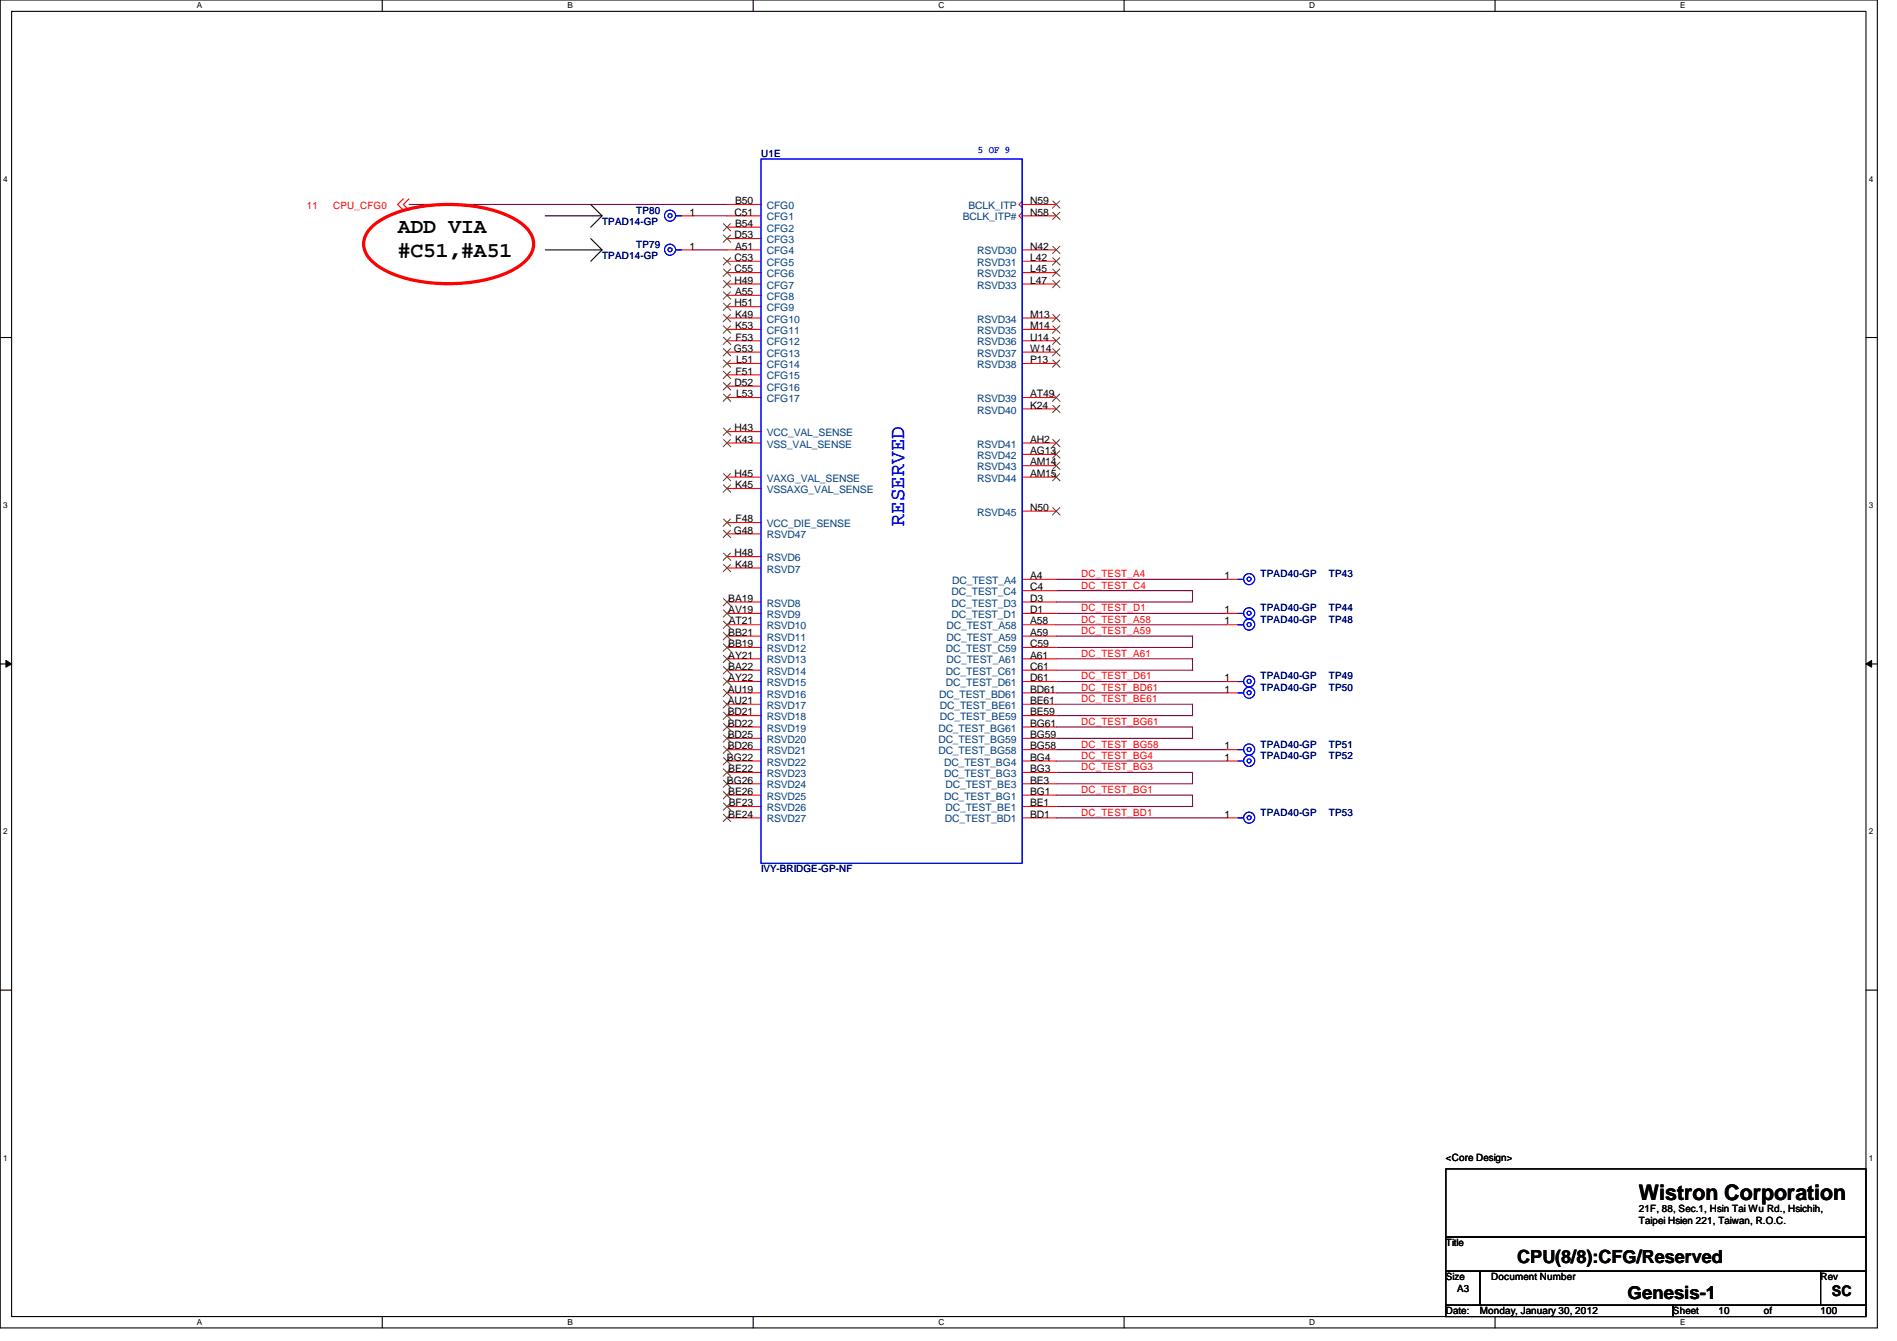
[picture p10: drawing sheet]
<svg xmlns="http://www.w3.org/2000/svg" width="297mm" height="210mm" viewBox="0 0 297 210" stroke-linecap="round" stroke-linejoin="round" font-family="sans-serif">
<path d="M0 0h294v207.9h-294zM1.8 1.8h290.4v204.3h-290.4z" fill="none" stroke="#000" stroke-width=".17"/>
<g fill="#fff">
<path d="M30.8 .2h.8v1.4h-.8z"/>
<path d="M30.8 206.2h.8v1.4h-.8z"/>
</g>
<path d="M59.9 0v1.8M59.9 206.1v1.8" fill="none" stroke="#000" stroke-width=".17"/>
<g fill="#fff">
<path d="M88.9 .2h.8v1.4h-.8z"/>
<path d="M88.9 206.2h.8v1.4h-.8z"/>
</g>
<path d="M117.9 0v1.8M117.9 206.1v1.8" fill="none" stroke="#000" stroke-width=".17"/>
<g fill="#fff">
<path d="M146.9 .2h.9v1.4h-.9z"/>
<path d="M146.9 206.2h.9v1.4h-.9z"/>
</g>
<path d="M176 0v1.8M176 206.1v1.8" fill="none" stroke="#000" stroke-width=".17"/>
<g fill="#fff">
<path d="M205 .2h.9v1.4h-.9z"/>
<path d="M205 206.2h.9v1.4h-.9z"/>
</g>
<path d="M234.1 0v1.8M234.1 206.1v1.8" fill="none" stroke="#000" stroke-width=".17"/>
<g fill="#fff">
<path d="M263.1 .2h.8v1.4h-.8z"/>
<path d="M263.1 206.2h.8v1.4h-.8z"/>
<path d="M.5 27.3h.7v1.4h-.7z"/>
<path d="M292.6 27.3h.7v1.4h-.7z"/>
<path d="M.5 78.4h.7v1.4h-.7z"/>
<path d="M292.6 78.4h.7v1.4h-.7z"/>
</g>
<path d="M0 52.8h1.8M292.2 52.8h1.8" fill="none" stroke="#000" stroke-width=".17"/>
<g fill="#fff">
<path d="M.5 129.5h.7v1.4h-.7z"/>
<path d="M292.6 129.5h.7v1.4h-.7z"/>
</g>
<path d="M0 103.9h1.8M292.2 103.9h1.8" fill="none" stroke="#000" stroke-width=".17"/>
<path d="M.9 103.4l.9 .5-.9 .5zM292.2 103.9l.9-.5v1z" fill="#000"/>
<path d="M.9 103.4l.9 .5-.9 .5zM292.2 103.9l.9-.5v1z" fill="none" stroke="#000" stroke-width=".16"/>
<g fill="#fff">
<path d="M.5 180.5h.7v1.4h-.7z"/>
<path d="M292.6 180.5h.7v1.4h-.7z"/>
</g>
<g fill="none" stroke="#000" stroke-width=".17">
<path d="M85.4 33.8h8.9M85.4 39.1h8.9M92.5 32l1.8 1.8-1.8 1.8M92.5 37.3l1.8 1.8-1.8 1.8M0 155h1.8M292.2 155h1.8M226.4 183h65.8v10.6h-65.8zM226.4 193.6h65.8v5.4h-65.8zM226.4 199h5.3v5.3h-5.3zM231.7 199h53.4v5.3h-53.4zM285.1 199h7.1v5.3h-7.1zM226.4 204.3h35.6v1.8h-35.6z"/>
<path d="M262 204.3h30.2v1.8h-30.2z"/>
</g>
<g fill="none" stroke="#800040" stroke-width=".17">
<path d="M64 32h49.8M108.5 33.8h5.3M108.5 39.1h5.3M165.4 90.7h26.7M165.4 96h26.7M165.4 97.8h26.7M165.4 92.5h21.3v1.7h-21.3M165.4 99.6h21.3v1.7h-21.3M165.4 106.7h26.7M165.4 108.5h26.7M165.4 117.3h26.7M165.4 119.1h26.7"/>
<path d="M165.4 103.1h21.3v1.8h-21.3M165.4 110.2h21.3v1.8h-21.3M165.4 113.8h21.3v1.8h-21.3M165.4 128h26.7M165.4 120.9h21.3v1.8h-21.3M165.4 124.5h21.3v1.7h-21.3"/>
</g>
<g fill="none" stroke="#f00" stroke-width=".17">
<path d="M63.2 31.1l-.9 .9 .9 .9M64 31.1l-.8 .9 .8 .9M106.7 39.1h1.8M106.7 33.8h1.8M113.8 39.1h5.4M113.8 33.8h5.4M113.8 32h5.4M113.8 35.6h5.4M113.8 37.3h5.4M160.1 31.5l-.5 .5 .5 .5M160.1 33.3l-.5 .5 .5 .5M160.1 39.1h5.3"/>
<path d="M160.1 33.8h5.3M160.1 32h5.3M113.8 40.9h5.4M113.8 42.7h5.4M113.8 44.4h5.4M113.8 46.2h5.4M113.8 48h5.4M113.8 49.8h5.4M113.8 51.6h5.4M113.8 53.3h5.4M113.8 55.1h5.4M113.8 56.9h5.4"/>
<path d="M113.8 58.7h5.4M160.1 40.9h5.3M160.1 42.7h5.3M160.1 44.4h5.3M160.1 49.8h5.3M160.1 51.6h5.3M160.1 53.3h5.3M160.1 55.1h5.3M160.1 56.9h5.3M113.8 60.5h5.4M113.8 62.2h5.4M113.8 67.6h5.4"/>
<path d="M113.8 69.3h5.4M113.8 74.7h5.4M113.8 76.5h5.4M160.1 62.2h5.3M160.1 69.3h5.3M160.1 74.7h5.3M160.1 71.1h5.3M160.1 72.9h5.3M160.1 64h5.3M113.8 97.8h5.4M113.8 99.6h5.4M113.8 96h5.4"/>
<path d="M113.8 94.2h5.4M113.8 81.8h5.4M113.8 87.1h5.4M113.8 88.9h5.4M113.8 83.6h5.4M160.1 90.7h5.3M160.1 97.8h5.3M160.1 99.6h5.3M160.1 92.5h5.3M160.1 96h5.3M160.1 94.2h5.3M160.1 80h5.3"/>
<path d="M192.1 90.7h1.7M192.1 97.8h1.7M192.1 96h1.7M113.8 106.7h5.4M113.8 117.3h5.4M113.8 103.1h5.4M113.8 108.5h5.4M113.8 112h5.4M113.8 110.2h5.4M113.8 119.1h5.4M113.8 115.6h5.4M113.8 113.8h5.4"/>
<path d="M113.8 101.3h5.4M113.8 104.9h5.4M160.1 106.7h5.3M160.1 117.3h5.3M160.1 103.1h5.3M160.1 108.5h5.3M160.1 112h5.3M160.1 110.2h5.3M160.1 119.1h5.3M160.1 115.6h5.3M160.1 113.8h5.3M160.1 101.3h5.3"/>
<path d="M160.1 104.9h5.3M192.1 106.7h1.7M192.1 117.3h1.7M192.1 108.5h1.7M192.1 119.1h1.7M113.8 128h5.4M113.8 126.2h5.4M113.8 122.7h5.4M113.8 124.5h5.4M113.8 120.9h5.4M160.1 128h5.3M160.1 126.2h5.3"/>
<path d="M160.1 122.7h5.3M160.1 124.5h5.3M160.1 120.9h5.3M192.1 128h1.7"/>
</g>
<path d="M58.5 35.3a17.5 17.5 0 0 1 10.1-3.2 23.5 23.5 0 0 1 11.6 2 6.2 6.2 0 0 1 3.3 3.3 3.5 3.5 0 0 1-1.5 3.7 17.6 17.6 0 0 1-10.1 3.3 23.1 23.1 0 0 1-11.6-2.1 6.2 6.2 0 0 1-3.3-3.3 3.5 3.5 0 0 1 1.5-3.7z" fill="none" stroke="#f00" stroke-width=".51"/>
<g fill="none" stroke="#00f" stroke-width=".17">
<path d="M105.8 39.1h.9M105.8 33.8h.9M119.2 24.9h40.9v110.2h-40.9zM193.8 90.7h.9M193.8 97.8h.9M193.8 96h.9M193.8 106.7h.9M193.8 117.3h.9M193.8 108.5h.9M193.8 119.1h.9M193.8 128h.9"/>
<circle cx="104.9" cy="33.8" r=".32"/>
<circle cx="104.9" cy="39.1" r=".32"/>
<circle cx="104.9" cy="39.1" r=".87"/>
<circle cx="104.9" cy="33.8" r=".87"/>
<circle cx="195.6" cy="96" r=".32"/>
<circle cx="195.6" cy="97.8" r=".32"/>
<circle cx="195.6" cy="90.7" r=".32"/>
<circle cx="195.6" cy="97.8" r=".87"/>
<circle cx="195.6" cy="96" r=".87"/>
<circle cx="195.6" cy="90.6" r=".87"/>
<circle cx="195.6" cy="108.4" r=".32"/>
<circle cx="195.6" cy="119.1" r=".32"/>
<circle cx="195.6" cy="106.7" r=".32"/>
<circle cx="195.6" cy="117.3" r=".32"/>
<circle cx="195.6" cy="106.7" r=".87"/>
<circle cx="195.6" cy="117.3" r=".87"/>
<circle cx="195.6" cy="108.4" r=".87"/>
<circle cx="195.6" cy="119.1" r=".87"/>
<circle cx="195.6" cy="128" r=".32"/>
<circle cx="195.6" cy="128" r=".87"/>
</g>
<g fill="none" stroke="#804000" stroke-width=".16">
<path d="M113.3 35l1.1 1.2M113.3 36.8l1.1 1.1M114.4 35l-1.2 1.2M114.4 36.8l-1.2 1.1M164.8 38.6l1.2 1.1M164.8 31.5l1.2 1.1M164.8 33.2l1.2 1.2M165.9 38.6l-1.1 1.1M165.9 31.5l-1.1 1.1M165.9 33.2l-1.1 1.2M113.3 40.3l1.1 1.2M113.3 42.1l1.1 1.2"/>
<path d="M113.3 43.9l1.1 1.1M113.3 45.7l1.1 1.1M113.3 47.5l1.1 1.1M113.3 49.2l1.1 1.2M113.3 51l1.1 1.2M113.3 52.8l1.1 1.1M113.3 54.6l1.1 1.1M113.3 56.3l1.1 1.2M113.3 58.1l1.1 1.2M113.3 59.9l1.1 1.1M114.4 40.3l-1.2 1.2M114.4 42.1l-1.2 1.2"/>
<path d="M114.4 43.9l-1.2 1.1M114.4 45.7l-1.2 1.1M114.4 47.5l-1.2 1.1M114.4 49.2l-1.2 1.2M114.4 51l-1.2 1.2M114.4 52.8l-1.2 1.1M114.4 54.6l-1.2 1.1M114.4 56.3l-1.2 1.2M114.4 58.1l-1.2 1.2M114.4 59.9l-1.2 1.1M164.8 40.3l1.2 1.2M164.8 42.1l1.2 1.2"/>
<path d="M164.8 43.9l1.2 1.1M164.8 49.2l1.2 1.2M164.8 51l1.2 1.2M164.8 52.8l1.2 1.1M164.8 54.6l1.2 1.1M164.8 56.3l1.2 1.2M165.9 43.9l-1.1 1.1M165.9 49.2l-1.1 1.2M165.9 51l-1.1 1.2M165.9 52.8l-1.1 1.1M165.9 40.3l-1.1 1.2M165.9 42.1l-1.1 1.2"/>
<path d="M165.9 54.6l-1.1 1.1M165.9 56.3l-1.1 1.2M113.3 61.7l1.1 1.1M113.3 67l1.1 1.2M113.3 68.8l1.1 1.1M113.3 74.1l1.1 1.2M113.3 75.9l1.1 1.1M114.4 61.7l-1.2 1.1M114.4 67l-1.2 1.2M114.4 68.8l-1.2 1.1M114.4 74.1l-1.2 1.2M114.4 75.9l-1.2 1.1"/>
<path d="M164.8 68.8l1.2 1.1M164.8 70.6l1.2 1.1M164.8 72.3l1.2 1.2M164.8 74.1l1.2 1.2M164.8 79.5l1.2 1.1M164.8 61.7l1.2 1.1M164.8 63.5l1.2 1.1M165.9 68.8l-1.1 1.1M165.9 70.6l-1.1 1.1M165.9 72.3l-1.1 1.2M165.9 74.1l-1.1 1.2M165.9 61.7l-1.1 1.1"/>
<path d="M165.9 63.5l-1.1 1.1M165.9 79.5l-1.1 1.1M113.3 81.2l1.1 1.2M113.3 93.7l1.1 1.1M113.3 95.5l1.1 1.1M113.3 97.2l1.1 1.2M113.3 99l1.1 1.2M113.3 86.6l1.1 1.1M113.3 88.3l1.1 1.2M113.3 83l1.1 1.2M114.4 81.2l-1.2 1.2M114.4 93.7l-1.2 1.1"/>
<path d="M114.4 95.5l-1.2 1.1M114.4 97.2l-1.2 1.2M114.4 99l-1.2 1.2M114.4 86.6l-1.2 1.1M114.4 88.3l-1.2 1.2M114.4 83l-1.2 1.2M113.3 100.8l1.1 1.1M113.3 102.6l1.1 1.1M113.3 104.4l1.1 1.1M113.3 106.1l1.1 1.2M113.3 107.9l1.1 1.2M113.3 109.7l1.1 1.1"/>
<path d="M113.3 111.5l1.1 1.1M113.3 113.2l1.1 1.2M113.3 115l1.1 1.2M113.3 116.8l1.1 1.1M113.3 118.6l1.1 1.1M114.4 100.8l-1.2 1.1M114.4 102.6l-1.2 1.1M114.4 104.4l-1.2 1.1M114.4 106.1l-1.2 1.2M114.4 107.9l-1.2 1.2M114.4 109.7l-1.2 1.1M114.4 111.5l-1.2 1.1"/>
<path d="M114.4 113.2l-1.2 1.2M114.4 115l-1.2 1.2M114.4 116.8l-1.2 1.1M114.4 118.6l-1.2 1.1M113.3 120.4l1.1 1.1M113.3 122.1l1.1 1.2M113.3 123.9l1.1 1.2M113.3 125.7l1.1 1.1M113.3 127.5l1.1 1.1M114.4 120.4l-1.2 1.1M114.4 122.1l-1.2 1.2M114.4 123.9l-1.2 1.2"/>
<path d="M114.4 125.7l-1.2 1.1M114.4 127.5l-1.2 1.1"/>
</g>
<g font-size="3.3">
<text x="62.3" y="36.5">ADD VIA</text>
<text x="62.3" y="40.3">#C51,#A51</text>
<text x="256.6" y="187.9">Wistron Corporation</text>
</g>
<text font-size="3.3" fill="#00f" x="141.6" y="82.3" transform="rotate(-90 141.6 82.3)">RESERVED</text>
<g font-size="2.8">
<text x="237.6" y="197.7">CPU(8/8):CFG/Reserved</text>
<text x="254.8" y="203.4">Genesis-1</text>
</g>
<text font-size="2.3" x="286.8" y="202.9">SC</text>
<g font-size="1.6" fill="#000080">
<text x="119.2" y="24.6">U1E</text>
<text x="94.3" y="35.2">TPAD14-GP</text>
<text x="99.6" y="33.4">TP80</text>
<text x="94.3" y="40.6">TPAD14-GP</text>
<text x="99.6" y="38.8">TP79</text>
<text x="197.4" y="90.3">TPAD40-GP</text>
<text x="197.4" y="95.7">TPAD40-GP</text>
<text x="208.1" y="90.3">TP43</text>
<text x="208.1" y="95.7">TP44</text>
<text x="197.4" y="97.5">TPAD40-GP</text>
<text x="208.1" y="97.5">TP48</text>
<text x="197.4" y="106.3">TPAD40-GP</text>
<text x="208.1" y="106.3">TP49</text>
<text x="197.4" y="108.1">TPAD40-GP</text>
<text x="208.1" y="108.1">TP50</text>
<text x="197.4" y="117">TPAD40-GP</text>
<text x="197.4" y="118.8">TPAD40-GP</text>
<text x="208.1" y="117">TP51</text>
<text x="208.1" y="118.8">TP52</text>
<text x="197.4" y="127.7">TPAD40-GP</text>
<text x="208.1" y="127.7">TP53</text>
<text x="119.2" y="136.6">IVY-BRIDGE-GP-NF</text>
</g>
<text font-size="1.6" fill="#00f" x="153.1" y="24">5 OF 9</text>
<g font-size="1.6" fill="#f00">
<text x="48" y="32.7">11</text>
<text x="52.2" y="32.7">CPU_CFG0</text>
<text x="169.3" y="90.3">DC_TEST_A4</text>
<text x="169.3" y="95.7">DC_TEST_D1</text>
<text x="169.3" y="92.1">DC_TEST_C4</text>
<text x="169.3" y="97.5">DC_TEST_A58</text>
<text x="169.3" y="99.2">DC_TEST_A59</text>
<text x="169.3" y="106.3">DC_TEST_D61</text>
<text x="169.3" y="102.8">DC_TEST_A61</text>
<text x="169.3" y="108.1">DC_TEST_BD61</text>
<text x="169.3" y="109.9">DC_TEST_BE61</text>
<text x="169.3" y="113.5">DC_TEST_BG61</text>
<text x="169.3" y="117">DC_TEST_BG58</text>
<text x="169.3" y="118.8">DC_TEST_BG4</text>
<text x="169.3" y="120.6">DC_TEST_BG3</text>
<text x="169.3" y="124.1">DC_TEST_BG1</text>
<text x="169.3" y="127.7">DC_TEST_BD1</text>
</g>
<g font-size="1.6">
<text x="107.9" y="33.7">1</text>
<text x="115" y="33.7">C51</text>
<text x="115.1" y="32">B50</text>
<text x="115.1" y="35.5">B54</text>
<text x="161.3" y="32">N59</text>
<text x="161.3" y="33.7">N58</text>
<text x="107.9" y="39.1">1</text>
<text x="115" y="37.3">D53</text>
<text x="115" y="40.9">C53</text>
<text x="115.1" y="39.1">A51</text>
<text x="161.3" y="39.1">N42</text>
<text x="161.3" y="40.9">L42</text>
<text x="115" y="42.6">C55</text>
<text x="115" y="44.4">H49</text>
<text x="115" y="48">H51</text>
<text x="115.1" y="46.2">A55</text>
<text x="161.3" y="42.6">L45</text>
<text x="161.3" y="44.4">L47</text>
<text x="115.1" y="49.7">K49</text>
<text x="115.1" y="51.5">K53</text>
<text x="115.2" y="53.3">F53</text>
<text x="161.3" y="49.7">M13</text>
<text x="161.3" y="51.5">M14</text>
<text x="161.3" y="53.3">U14</text>
<text x="114.9" y="55.1">G53</text>
<text x="115.2" y="58.6">F51</text>
<text x="115.3" y="56.9">L51</text>
<text x="161.3" y="55.1">W14</text>
<text x="161.3" y="56.9">P13</text>
<text x="115" y="60.4">D52</text>
<text x="115.3" y="62.2">L53</text>
<text x="161.3" y="62.2">AT49</text>
<text x="161.3" y="64">K24</text>
<text x="115" y="67.5">H43</text>
<text x="115.1" y="69.3">K43</text>
<text x="161.3" y="69.3">AH2</text>
<text x="161.3" y="71.1">AG13</text>
<text x="115" y="74.6">H45</text>
<text x="115.1" y="76.4">K45</text>
<text x="161.3" y="72.9">AM14</text>
<text x="161.3" y="74.6">AM15</text>
<text x="114.9" y="83.5">G48</text>
<text x="115.2" y="81.7">F48</text>
<text x="161.3" y="80">N50</text>
<text x="115" y="87.1">H48</text>
<text x="115.1" y="88.9">K48</text>
<text x="114" y="94.2">BA19</text>
<text x="114" y="96">AV19</text>
<text x="161.3" y="90.6">A4</text>
<text x="161.3" y="92.4">C4</text>
<text x="161.3" y="96">D1</text>
<text x="161.3" y="94.2">D3</text>
<text x="191.7" y="90.6">1</text>
<text x="191.7" y="96">1</text>
<text x="114" y="99.5">BB21</text>
<text x="114" y="101.3">BB19</text>
<text x="114.1" y="97.7">AT21</text>
<text x="161.3" y="97.7">A58</text>
<text x="161.3" y="99.5">A59</text>
<text x="161.3" y="101.3">C59</text>
<text x="191.7" y="97.7">1</text>
<text x="114" y="103.1">AY21</text>
<text x="114" y="104.9">BA22</text>
<text x="114" y="106.6">AY22</text>
<text x="161.3" y="103.1">A61</text>
<text x="161.3" y="104.9">C61</text>
<text x="161.3" y="106.6">D61</text>
<text x="191.7" y="106.6">1</text>
<text x="114" y="108.4">AU19</text>
<text x="114" y="110.2">AU21</text>
<text x="114" y="112">BD21</text>
<text x="114" y="113.7">BD22</text>
<text x="161.3" y="108.4">BD61</text>
<text x="161.3" y="112">BE59</text>
<text x="161.3" y="110.2">BE61</text>
<text x="161.3" y="113.7">BG61</text>
<text x="191.7" y="108.4">1</text>
<text x="113.8" y="119.1">BG22</text>
<text x="114" y="115.5">BD25</text>
<text x="114" y="117.3">BD26</text>
<text x="161.3" y="117.3">BG58</text>
<text x="161.3" y="115.5">BG59</text>
<text x="161.3" y="119.1">BG4</text>
<text x="191.7" y="117.3">1</text>
<text x="191.7" y="119.1">1</text>
<text x="113.8" y="122.6">BG26</text>
<text x="114" y="120.9">BE22</text>
<text x="114" y="124.4">BE26</text>
<text x="161.3" y="122.6">BE3</text>
<text x="161.3" y="124.4">BG1</text>
<text x="161.3" y="120.9">BG3</text>
<text x="114" y="128">BE24</text>
<text x="114.1" y="126.2">BF23</text>
<text x="161.3" y="128">BD1</text>
<text x="161.3" y="126.2">BE1</text>
<text x="191.7" y="128">1</text>
<text x="226.4" y="181.7">&lt;Core Design&gt;</text>
<text x="256.6" y="189.7">21F, 88, Sec.1, Hsin Tai Wu Rd., Hsichih,</text>
<text x="256.6" y="191.6">Taipei Hsien 221, Taiwan, R.O.C.</text>
<text x="226.4" y="195.1">Title</text>
<text x="226.4" y="200.4">Size</text>
<text x="228.2" y="202.2">A3</text>
<text x="233.5" y="200.4">Document Number</text>
<text x="285.1" y="200.4">Rev</text>
<text x="226.4" y="205.7">Date:</text>
<text x="231.7" y="205.7">Monday, January 30, 2012</text>
<text x="262" y="205.7">Sheet</text>
<text x="269.1" y="205.7">10</text>
<text x="276.2" y="205.7">of</text>
<text x="285.1" y="205.7">100</text>
</g>
<g font-size="1.6" fill="#004080">
<text x="120.1" y="32.7">CFG0</text>
<text x="120.1" y="34.5">CFG1</text>
<text x="150.7" y="34.5">BCLK_ITP#</text>
<text x="151.6" y="32.7">BCLK_ITP</text>
<text x="120.1" y="36.3">CFG2</text>
<text x="120.1" y="38.1">CFG3</text>
<text x="120.1" y="39.8">CFG4</text>
<text x="120.1" y="41.6">CFG5</text>
<text x="153" y="39.8">RSVD30</text>
<text x="153" y="41.6">RSVD31</text>
<text x="120.1" y="43.4">CFG6</text>
<text x="120.1" y="45.2">CFG7</text>
<text x="120.1" y="46.9">CFG8</text>
<text x="153" y="43.4">RSVD32</text>
<text x="153" y="45.2">RSVD33</text>
<text x="120.1" y="48.7">CFG9</text>
<text x="120.1" y="50.5">CFG10</text>
<text x="120.1" y="52.3">CFG11</text>
<text x="153" y="50.5">RSVD34</text>
<text x="153" y="52.3">RSVD35</text>
<text x="120.1" y="54.1">CFG12</text>
<text x="120.1" y="55.8">CFG13</text>
<text x="120.1" y="57.6">CFG14</text>
<text x="120.1" y="59.4">CFG15</text>
<text x="153" y="54.1">RSVD36</text>
<text x="153" y="55.8">RSVD37</text>
<text x="153" y="57.6">RSVD38</text>
<text x="120.1" y="61.2">CFG16</text>
<text x="120.1" y="62.9">CFG17</text>
<text x="153" y="62.9">RSVD39</text>
<text x="153" y="64.7">RSVD40</text>
<text x="120.1" y="68.3">VCC_VAL_SENSE</text>
<text x="120.1" y="70.1">VSS_VAL_SENSE</text>
<text x="153" y="70.1">RSVD41</text>
<text x="153" y="71.8">RSVD42</text>
<text x="120.1" y="75.4">VAXG_VAL_SENSE</text>
<text x="120.1" y="77.2">VSSAXG_VAL_SENSE</text>
<text x="153" y="73.6">RSVD43</text>
<text x="153" y="75.4">RSVD44</text>
<text x="120.1" y="82.5">VCC_DIE_SENSE</text>
<text x="153" y="80.7">RSVD45</text>
<text x="120.1" y="87.8">RSVD6</text>
<text x="120.1" y="89.6">RSVD7</text>
<text x="120.1" y="84.3">RSVD47</text>
<text x="120.1" y="95">RSVD8</text>
<text x="149" y="93.2">DC_TEST_C4</text>
<text x="149" y="95">DC_TEST_D3</text>
<text x="149.1" y="91.4">DC_TEST_A4</text>
<text x="120.1" y="96.7">RSVD9</text>
<text x="120.1" y="98.5">RSVD10</text>
<text x="120.1" y="100.3">RSVD11</text>
<text x="148.2" y="98.5">DC_TEST_A58</text>
<text x="148.2" y="100.3">DC_TEST_A59</text>
<text x="149" y="96.7">DC_TEST_D1</text>
<text x="120.1" y="102.1">RSVD12</text>
<text x="120.1" y="103.8">RSVD13</text>
<text x="120.1" y="105.6">RSVD14</text>
<text x="120.1" y="107.4">RSVD15</text>
<text x="148.1" y="102.1">DC_TEST_C59</text>
<text x="148.1" y="105.6">DC_TEST_C61</text>
<text x="148.1" y="107.4">DC_TEST_D61</text>
<text x="148.2" y="103.8">DC_TEST_A61</text>
<text x="120.1" y="109.2">RSVD16</text>
<text x="120.1" y="111">RSVD17</text>
<text x="120.1" y="112.7">RSVD18</text>
<text x="147.1" y="109.2">DC_TEST_BD61</text>
<text x="147.1" y="112.7">DC_TEST_BE59</text>
<text x="147.1" y="111">DC_TEST_BE61</text>
<text x="120.1" y="114.5">RSVD19</text>
<text x="120.1" y="116.3">RSVD20</text>
<text x="120.1" y="118.1">RSVD21</text>
<text x="120.1" y="119.8">RSVD22</text>
<text x="146.9" y="118.1">DC_TEST_BG58</text>
<text x="146.9" y="116.3">DC_TEST_BG59</text>
<text x="146.9" y="114.5">DC_TEST_BG61</text>
<text x="147.8" y="119.8">DC_TEST_BG4</text>
<text x="120.1" y="121.6">RSVD23</text>
<text x="120.1" y="123.4">RSVD24</text>
<text x="120.1" y="125.2">RSVD25</text>
<text x="147.8" y="125.2">DC_TEST_BG1</text>
<text x="147.8" y="121.6">DC_TEST_BG3</text>
<text x="148" y="123.4">DC_TEST_BE3</text>
<text x="120.1" y="127">RSVD26</text>
<text x="120.1" y="128.7">RSVD27</text>
<text x="148" y="128.7">DC_TEST_BD1</text>
<text x="148" y="127">DC_TEST_BE1</text>
</g>
<g font-size="1.3">
<text x="30.8" y="1.3">A</text>
<text x="88.9" y="1.3">B</text>
<text x="146.9" y="1.3">C</text>
<text x="205" y="1.3">D</text>
<text x="263.1" y="1.3">E</text>
<text x=".5" y="28.4">4</text>
<text x="292.6" y="28.4">4</text>
<text x=".5" y="79.5">3</text>
<text x="292.6" y="79.5">3</text>
<text x=".5" y="130.6">2</text>
<text x="292.6" y="130.6">2</text>
<text x=".5" y="181.7">1</text>
<text x="292.6" y="181.7">1</text>
<text x="30.8" y="207.4">A</text>
<text x="88.9" y="207.4">B</text>
<text x="146.9" y="207.4">C</text>
<text x="205" y="207.4">D</text>
<text x="263.1" y="207.4">E</text>
</g>
</svg>
